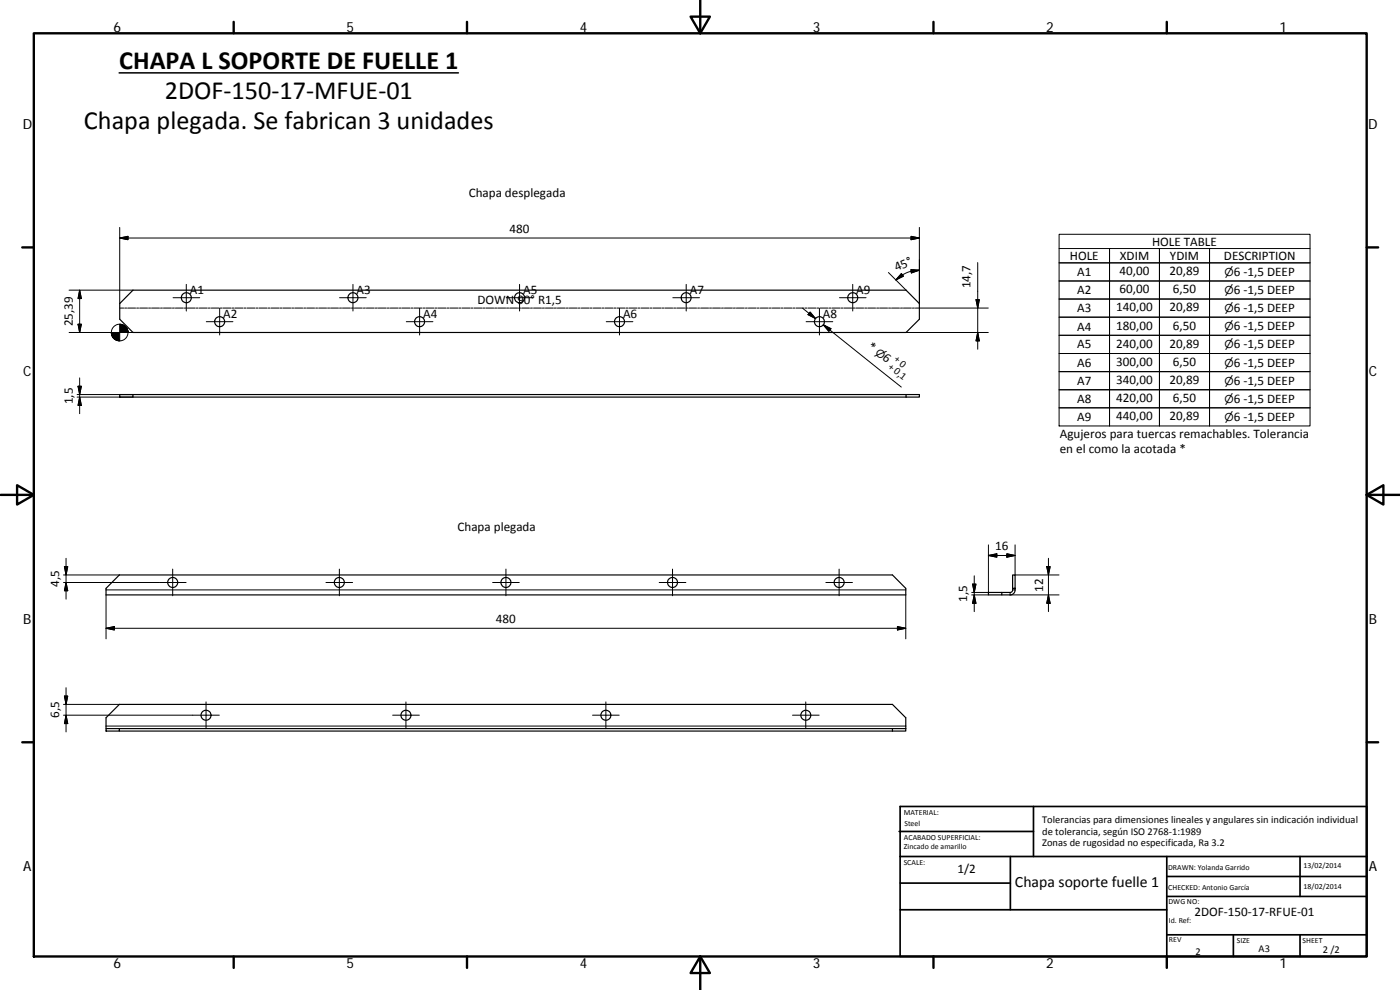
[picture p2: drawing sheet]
<svg xmlns="http://www.w3.org/2000/svg" width="420mm" height="297mm" viewBox="0 0 420 297" stroke-linecap="round" stroke-linejoin="round" font-family="sans-serif">
<g fill="none" stroke="#000" stroke-width=".36">
<path d="M39.9 87.1h232l4 4v4.7l-4 4h-232l-4-4v-4.7zM35.9 118.4h4v.7h-4zM39.9 118.4h236v.7h-4M39.9 119.1h232M271.9 118.4v.7M35.8 172.5h232l4 4v2h-240v-2zM296.6 177.8h4.1v.7h-4.1zM303.9 176.5v.7l-.4 .5-2.8 .1M303.9 172.5h.7v4h-.7zM304.6 176.5a1.59 1.59 0 0 1-1.5 2h-2.4M31.8 218.6v-3.3l4-4h232l4 4v3.3M31.8 218.6h4v.8h-4z"/>
<path d="M35.8 218.6h236M35.8 219.4h232M267.8 218.6v.8M271.8 218.6v.8h-4"/>
<circle cx="55.9" cy="89.3" r="1.51"/>
<circle cx="65.9" cy="96.5" r="1.51"/>
<circle cx="105.9" cy="89.3" r="1.5"/>
<circle cx="125.9" cy="96.5" r="1.5"/>
<circle cx="155.9" cy="89.3" r="1.5"/>
<circle cx="185.9" cy="96.5" r="1.5"/>
<circle cx="205.9" cy="89.3" r="1.5"/>
<circle cx="245.9" cy="96.5" r="1.5"/>
<circle cx="255.9" cy="89.3" r="1.5"/>
<circle cx="51.8" cy="174.8" r="1.51"/>
<circle cx="101.8" cy="174.8" r="1.5"/>
<circle cx="151.8" cy="174.8" r="1.5"/>
<circle cx="201.8" cy="174.8" r="1.5"/>
<circle cx="251.8" cy="174.8" r="1.51"/>
<circle cx="61.8" cy="214.6" r="1.5"/>
<circle cx="121.8" cy="214.6" r="1.5"/>
<circle cx="181.8" cy="214.6" r="1.5"/>
<circle cx="241.8" cy="214.6" r="1.49"/>
</g>
<g fill="none" stroke="#000" stroke-width=".3">
<path d="M35.9 68.2v22.9M35.9 71.4l2.5-.5v1zM35.9 71.4h240M273.4 70.9l2.5 .5-2.5 .5zM275.9 68.2v22.9M293.4 78.8v26M317.8 74.6h15.2v4.3M317.8 70.3h75.4v57.5h-75.4zM348 74.6v53.2M363 78.9v5.4h30.2h-75.4h15.2v5.4M393.2 74.6h-60.2v53.2v-5.4h-15.2h75.4h-30.2v-5.5M20.7 99.8h12.8"/>
<path d="M20.7 87.1h19.2M23.4 97.3h1l-.5 2.5zM23.9 87.1v12.7M23.9 87.1l.5 2.5h-1zM35.9 92.4h1.2M37.4 92.4h.6M38.3 99.8h1.6M38.3 92.4h2.4M41 92.4h.6M41.9 92.4h2.4M44.6 92.4h.6M45.5 92.4h2.4"/>
<path d="M48.2 92.4h.6M49.1 92.4h2.3M51.7 92.4h.6M51.9 89.3h8M52.6 92.4h2.4M55.3 92.4h.6M55.9 85.3v8M56.2 92.4h2.4M58.9 92.4h.6M59.8 92.4h2.4M61.9 96.5h8M62.5 92.4h.6"/>
<path d="M63.4 92.4h2.4M65.9 92.5v8M66.1 92.4h.6M67 92.4h2.4M69.6 92.4h.6M70.5 92.4h2.4M73.2 92.4h.6M74.1 92.4h2.4M76.8 92.4h.6M77.7 92.4h2.4M80.4 92.4h.6M81.3 92.4h2.4"/>
<path d="M84 92.4h.6M84.9 92.4h2.4M87.6 92.4h.5M88.4 92.4h2.4M91.2 92.4h.5M92 92.4h2.4M94.7 92.4h.6M95.6 92.4h2.4M98.3 92.4h.6M99.2 92.4h2.4M101.9 92.4h.6M101.9 89.3h8"/>
<path d="M102.8 92.4h2.4M105.5 92.4h.6M105.9 85.3v8M106.4 92.4h2.3M109.1 92.4h.6M109.9 92.4h2.4M112.6 92.4h.7M113.5 92.4h2.4M116.2 92.4h.6M117.1 92.4h2.4M119.8 92.4h.6M120.7 92.4h2.4"/>
<path d="M121.9 96.5h8M123.4 92.4h.6M124.3 92.4h2.3M125.9 92.5v8M127 92.4h.6M127.9 92.4h2.3M130.5 92.4h.7M131.4 92.4h2.4M134.1 92.4h.6M135 92.4h2.4M137.7 92.4h.6M138.6 92.4h2.4"/>
<path d="M141.3 92.4h.6M142.2 92.4h2.4M144.9 92.4h.6M145.8 92.4h2.4M148.5 92.4h.6M149.4 92.4h2.4M151.9 89.3h8M152 92.4h.6M152.9 92.4h2.4M155.6 92.4h.6M155.9 85.3v8M156.5 92.4h2.4"/>
<path d="M159.2 92.4h.6M160.1 92.4h2.4M162.8 92.4h.6M163.7 92.4h2.4M166.4 92.4h.6M167.3 92.4h2.4M169.9 92.4h.6M170.8 92.4h2.4M173.5 92.4h.6M174.4 92.4h2.4M177.1 92.4h.6M178 92.4h2.4"/>
<path d="M180.7 92.4h.6M181.6 92.4h2.4M181.9 96.5h8M184.3 92.4h.6M185.2 92.4h2.4M185.9 92.5v8M187.9 92.4h.6M188.8 92.4h2.3M191.5 92.4h.5M192.4 92.4h2.3M195 92.4h.6M195.9 92.4h2.4"/>
<path d="M198.6 92.4h.6M199.5 92.4h2.4M201.9 89.3h8M202.2 92.4h.6M203.1 92.4h2.4M205.8 92.4h.6M205.9 85.3v8M206.7 92.4h2.4M209.4 92.4h.5M210.3 92.4h2.4M212.9 92.4h.6M213.8 92.4h2.4"/>
<path d="M216.5 92.4h.6M217.4 92.4h2.4M220.1 92.4h.6M221 92.4h2.4M223.7 92.4h.6M224.6 92.4h2.4M227.3 92.4h.5M228.2 92.4h2.4M230.9 92.4h.5M231.7 92.4h2.4M234.4 92.4h.6M235.3 92.4h2.4"/>
<path d="M238 92.4h.6M238.9 92.4h2.4M240.8 92.5l3.9 3.1M241.6 92.4h.6M241.9 96.5h8M242.5 92.4h2.4M243.1 93.6l1.6 2-2.2-1.2zM245.2 92.4h.6M245.9 92.5v8M246.1 92.4h2.4M247.1 97.5l2.3 1.1-.7 .8zM248.8 92.4h.6"/>
<path d="M249 99l-1.9-1.5 23.4 18.6M249.6 92.4h2.4M251.9 89.3h8M252.3 92.4h.6M253.2 92.4h2.4M255.9 92.4h.6M255.9 85.3v8M256.8 92.4h2.4M259.5 92.4h.6M260.4 92.4h2.4M263.1 92.4h.6M264 92.4h2.4"/>
<path d="M266.6 81.8l5.3 5.3M266.7 92.4h.6M267.6 92.4h2.3M270.2 92.4h.7M270.5 82.1l.6 .8-2.3 1.1zM271.1 92.4h2.4M271.9 99.8h24.7M273.4 80.9l2.5 .2-2.4 .8zM273.8 92.4h.6M274.7 92.4h21.9M275.9 81.1a10.1 10.1 0 0 0-7.1 2.9M292.9 89.9h1l-.5 2.5z"/>
<path d="M293.4 99.8l.5 2.5h-1zM333 84.3v-5.4h-15.2h75.4h-30.2v-4.3v53.2M363 84.3v5.4h30.2h-75.4h15.2v5.5M363 89.7v5.5h30.2h-75.4h15.2v5.4M363 95.2v5.4h30.2h-75.4h15.2v5.5M23.1 119.1h16.8M23.1 118.4h16.8M23.4 115.9h1l-.5 2.5zM23.9 113.4v10.7M23.9 119.1l.5 2.5h-1zM363 100.6v5.5h30.2h-75.4h15.2v5.4M363 106.1v5.4h30.2h-75.4h15.2v5.4"/>
<path d="M363 111.5v5.4h30.2h-75.4h15.2v5.5M19.1 172.5h16.7M19.3 170h1l-.5 2.5zM19.8 174.8l.5 2.4h-1zM19.8 167.5v12.3M31.8 177h240M31.8 178.5v13.2M51.8 170.8v8M55.8 174.8h-36.7M97.8 174.8h8M101.8 170.8v8M147.8 174.8h8"/>
<path d="M151.8 170.8v8M197.8 174.8h8M201.8 170.8v8M247.9 174.8h7.9M251.8 170.8v8M271.8 178.5v13.2M291.6 178.5h5M291.9 175.3h1l-.5 2.5zM292.4 172.8v10.7M292.4 178.5l.5 2.5h-1zM296.6 163.5v14.3h-5M296.6 166.7l2.6-.5v1z"/>
<path d="M296.6 166.7h8M302.2 166.2l2.4 .5-2.4 .5zM303.1 177.8v.7h14.7M303.9 177h.7M304.6 163.5v9h13.2M314.1 170h1.1l-.5 2.5zM314.7 167.5v16M314.7 178.5l.5 2.5h-1.1zM31.8 188.5l2.5-.5v1zM31.8 188.5h240M269.3 188l2.5 .5-2.5 .5zM19.1 214.6h46.7"/>
<path d="M19.1 211.3h16.7M19.3 208.9h1l-.5 2.4zM19.8 214.6l.5 2.5h-1zM19.8 206.3v13.3M31.8 217.8h240M61.8 210.6v8M117.8 214.6h8M121.8 210.6v8M177.8 214.6h8M181.8 210.6v8M237.8 214.6h8M241.8 210.6v8"/>
<circle cx="35.9" cy="99.8" r="2.5"/>
</g>
<g fill="none" stroke="#000" stroke-width=".71">
<path d="M10.1 10h400.1v277h-400.1zM70.1 6.6v3.4M140.2 6.6v3.4M207.3 5h5.8l-2.9 5zM210.2 0v10M280.2 6.6v3.4M350.2 6.6v3.4M6.7 74.2h3.4M410.2 74.2h3.4M.2 148.5h9.9M5.1 145.6l5 2.9-5 2.9zM410.2 148.5l5-2.9v5.8z"/>
<path d="M410.2 148.5h9.9M6.7 222.7h3.4M410.2 222.7h3.4M70.1 287v3.4M140.2 287v3.4M210.2 287l2.9 5h-5.8zM210.2 287v10M280.2 287v3.4M350.2 287v3.4"/>
</g>
<g fill="none" stroke="#000" stroke-width=".51">
<path d="M269.8 249.5h40.4M270.1 257h140.1M270.1 242h140.1v45h-140.1zM303.2 257v16M310.2 242v15M350.2 257v30M390.2 257v12M270.1 273h80.1M270.1 265h33.1M350.2 269h60M350.2 263h60M350.2 280.5h60"/>
<path d="M370.2 280.5v6.5M390.2 280.5v6.5"/>
</g>
<g fill="#000" stroke="#000" stroke-width=".3">
<path d="M35.9 71.4l2.5-.5v1zM273.4 70.9l2.5 .5-2.5 .5zM23.4 97.3h1l-.5 2.5zM23.9 87.1l.5 2.5h-1zM33.4 99.8l.1 .7zM33.4 99.8l.2 1zM33.4 99.8l.4 1.3zM33.4 99.8l.6 1.6zM33.4 99.8l.9 1.9zM33.4 99.8l1.2 2.1-.3-.2zM33.4 99.8l1.5 2.2-.3-.1zM33.4 99.8l1.8 2.4-.3-.2z"/>
<path d="M33.4 99.8l2.2 2.5-.4-.1zM33.4 99.8l2.5 2.5h-.3zM35.9 97.3l2.5 2.5h-2.5zM38.3 99.1l.1 .7zM38.2 98.7l.2 1.1zM38 98.4l.4 1.4zM37.8 98.1l.6 1.7zM37.5 97.9l.9 1.9zM37.3 97.7l1.1 2.1zM37 97.5l.3 .2 1.1 2.1zM36.6 97.4l.4 .1 1.4 2.3zM36.3 97.3l.3 .1 1.8 2.4z"/>
<path d="M35.9 97.3h.4l2.1 2.5zM243.1 93.6l1.6 2-2.2-1.2zM247.1 97.5l2.3 1.1-.7 .8zM270.5 82.1l.6 .8-2.3 1.1zM273.4 80.9l2.5 .2-2.4 .8zM292.9 89.9h1l-.5 2.5zM23.4 115.9h1l-.5 2.5zM33.4 99.8h2.5v2.5zM293.4 99.8l.5 2.5h-1zM23.9 119.1l.5 2.5h-1zM19.3 170h1l-.5 2.5zM19.8 174.8l.5 2.4h-1z"/>
<path d="M291.9 175.3h1l-.5 2.5zM296.6 166.7l2.6-.5v1zM302.2 166.2l2.4 .5-2.4 .5zM314.1 170h1.1l-.5 2.5zM31.8 188.5l2.5-.5v1zM269.3 188l2.5 .5-2.5 .5zM292.4 178.5l.5 2.5h-1zM314.7 178.5l.5 2.5h-1.1zM19.3 208.9h1l-.5 2.4zM19.8 214.6l.5 2.5h-1z"/>
</g>
<path d="M35.8 21.9h101.8" fill="none" stroke="#000" stroke-width=".46"/>
<g font-size="7.9">
<text x="35.8" y="20.7">CHAPA L SOPORTE DE FUELLE 1</text>
<text x="49.4" y="29.7">2DOF‐150‐17‐MFUE‐01</text>
<text x="25.2" y="38.8">Chapa plegada. Se fabrican 3 unidades</text>
</g>
<text font-size="4.7" x="304.6" y="266.2">Chapa soporte fuelle 1</text>
<g font-size="4.2">
<text x="34" y="9.6">6</text>
<text x="104" y="9.6">5</text>
<text x="174" y="9.6">4</text>
<text x="244" y="9.6">3</text>
<text x="314" y="9.6">2</text>
<text x="384" y="9.6">1</text>
<text x="6.8" y="38.7">D</text>
<text x="410.6" y="38.7">D</text>
<text x="7" y="112.9">C</text>
<text x="410.8" y="112.9">C</text>
<text x="7" y="187.1">B</text>
<text x="410.8" y="187.1">B</text>
<text x="7" y="261.3">A</text>
<text x="410.8" y="261.3">A</text>
<text x="34" y="290.4">6</text>
<text x="104" y="290.4">5</text>
<text x="174" y="290.4">4</text>
<text x="244" y="290.4">3</text>
<text x="314" y="290.4">2</text>
<text x="384" y="290.4">1</text>
</g>
<g font-size="3.9">
<text x="140.7" y="59.1">Chapa desplegada</text>
<text x="152.9" y="69.9">480</text>
<text x="321.1" y="78">HOLE</text>
<text x="336.1" y="78">XDIM</text>
<text x="345.8" y="73.7">HOLE TABLE</text>
<text x="351.1" y="78">YDIM</text>
<text x="367.3" y="78">DESCRIPTION</text>
<text x="269" y="81.4" transform="rotate(-22 269 81.4)">45°</text>
<text x="323.3" y="82.8">A1</text>
<text x="336" y="82.6">40,00</text>
<text x="351" y="82.6">20,89</text>
<text x="370.3" y="82.8">6 ‐1,5 DEEP</text>
<text x="57" y="88.3">A1</text>
<text x="107" y="88.2">A3</text>
<text x="157" y="88.2">A5</text>
<text x="207" y="88.3">A7</text>
<text x="257" y="88.2">A9</text>
<text x="291.3" y="86.5" transform="rotate(-90 291.3 86.5)">14,7</text>
<text x="323.3" y="88.3">A2</text>
<text x="336" y="88">60,00</text>
<text x="352" y="88">6,50</text>
<text x="370.3" y="88.2">6 ‐1,5 DEEP</text>
<text x="67" y="95.4">A2</text>
<text x="127" y="95.4">A4</text>
<text x="143.3" y="91.1">DOWN 90° R1,5</text>
<text x="187" y="95.4">A6</text>
<text x="247" y="95.4">A8</text>
<text x="323.3" y="93.7">A3</text>
<text x="335" y="93.5">140,00</text>
<text x="351" y="93.5">20,89</text>
<text x="370.3" y="93.7">6 ‐1,5 DEEP</text>
<text x="21.9" y="97.9" transform="rotate(-90 21.9 97.9)">25,39</text>
<text x="323.3" y="99.2">A4</text>
<text x="335" y="98.9">180,00</text>
<text x="352" y="98.9">6,50</text>
<text x="370.3" y="99.1">6 ‐1,5 DEEP</text>
<text x="260.2" y="104.3" transform="rotate(39 260.2 104.3)">*</text>
<text x="264.6" y="107.8" transform="rotate(39 264.6 107.8)">6</text>
<text x="323.3" y="104.6">A5</text>
<text x="335" y="104.3">240,00</text>
<text x="351" y="104.3">20,89</text>
<text x="370.3" y="104.5">6 ‐1,5 DEEP</text>
<text x="323.3" y="110">A6</text>
<text x="335" y="109.8">300,00</text>
<text x="352" y="109.8">6,50</text>
<text x="370.3" y="110">6 ‐1,5 DEEP</text>
<text x="323.3" y="115.5">A7</text>
<text x="335" y="115.2">340,00</text>
<text x="351" y="115.2">20,89</text>
<text x="370.3" y="115.4">6 ‐1,5 DEEP</text>
<text x="21.9" y="121.3" transform="rotate(-90 21.9 121.3)">1,5</text>
<text x="323.3" y="120.9">A8</text>
<text x="335" y="120.6">420,00</text>
<text x="352" y="120.6">6,50</text>
<text x="370.3" y="120.9">6 ‐1,5 DEEP</text>
<text x="318.1" y="131.3">Agujeros para tuercas remachables. Tolerancia</text>
<text x="323.3" y="126.4">A9</text>
<text x="335" y="126.1">440,00</text>
<text x="351" y="126.1">20,89</text>
<text x="370.3" y="126.3">6 ‐1,5 DEEP</text>
<text x="318.1" y="135.8">en el como la acotada *</text>
<text x="137.3" y="159.2">Chapa plegada</text>
<text x="298.7" y="165.1">16</text>
<text x="17.8" y="176.1" transform="rotate(-90 17.8 176.1)">4,5</text>
<text x="313.1" y="177.5" transform="rotate(-90 313.1 177.5)">12</text>
<text x="290.3" y="180.6" transform="rotate(-90 290.3 180.6)">1,5</text>
<text x="148.9" y="186.9">480</text>
<text x="17.8" y="215.5" transform="rotate(-90 17.8 215.5)">6,5</text>
<text x="287.3" y="262">1/2</text>
<text x="358.5" y="274.9">2DOF‐150‐17‐RFUE‐01</text>
</g>
<g font-size="3.3">
<text x="367.5" y="82.8">⌀</text>
<text x="367.5" y="88.2">⌀</text>
<text x="367.5" y="93.7">⌀</text>
<text x="367.5" y="99.1">⌀</text>
<text x="262.4" y="106.1" transform="rotate(39 262.4 106.1)">⌀</text>
<text x="367.5" y="104.5">⌀</text>
<text x="367.5" y="110">⌀</text>
<text x="367.5" y="115.4">⌀</text>
<text x="367.5" y="120.9">⌀</text>
<text x="367.5" y="126.3">⌀</text>
</g>
<g font-size="3.1">
<text x="266.4" y="110.4" transform="rotate(39 266.4 110.4)">+0,1</text>
<text x="268.2" y="108.1" transform="rotate(39 268.2 108.1)">+0</text>
<text x="312.8" y="246.8">Tolerancias para dimensiones lineales y angulares sin indicación individual</text>
<text x="312.8" y="250.4">de tolerancia, según ISO 2768‐1:1989</text>
<text x="312.8" y="254">Zonas de rugosidad no especificada, Ra 3.2</text>
<text x="358.7" y="286.4">2</text>
<text x="377.7" y="285.6">A3</text>
<text x="397" y="285.9">2 /2</text>
</g>
<g font-size="2.4">
<text x="271.2" y="244.4">MATERIAL:</text>
<text x="271.3" y="251.9">ACABADO SUPERFICIAL:</text>
<text x="271.4" y="247.9">Steel</text>
<text x="271.3" y="254.6">Zincado de amarillo</text>
<text x="271.2" y="259.7">SCALE:</text>
<text x="350.6" y="260.9">DRAWN: Yolanda Garrido</text>
<text x="391.2" y="260.6">13/02/2014</text>
<text x="350.6" y="267">CHECKED: Antonio García</text>
<text x="391.2" y="266.6">18/02/2014</text>
<text x="350.7" y="271.4">DWG NO:</text>
<text x="350.8" y="276.8">Id. Ref:</text>
<text x="350.8" y="282.8">REV</text>
<text x="371.2" y="282.9">SIZE</text>
<text x="390.9" y="282.9">SHEET</text>
</g>
</svg>
